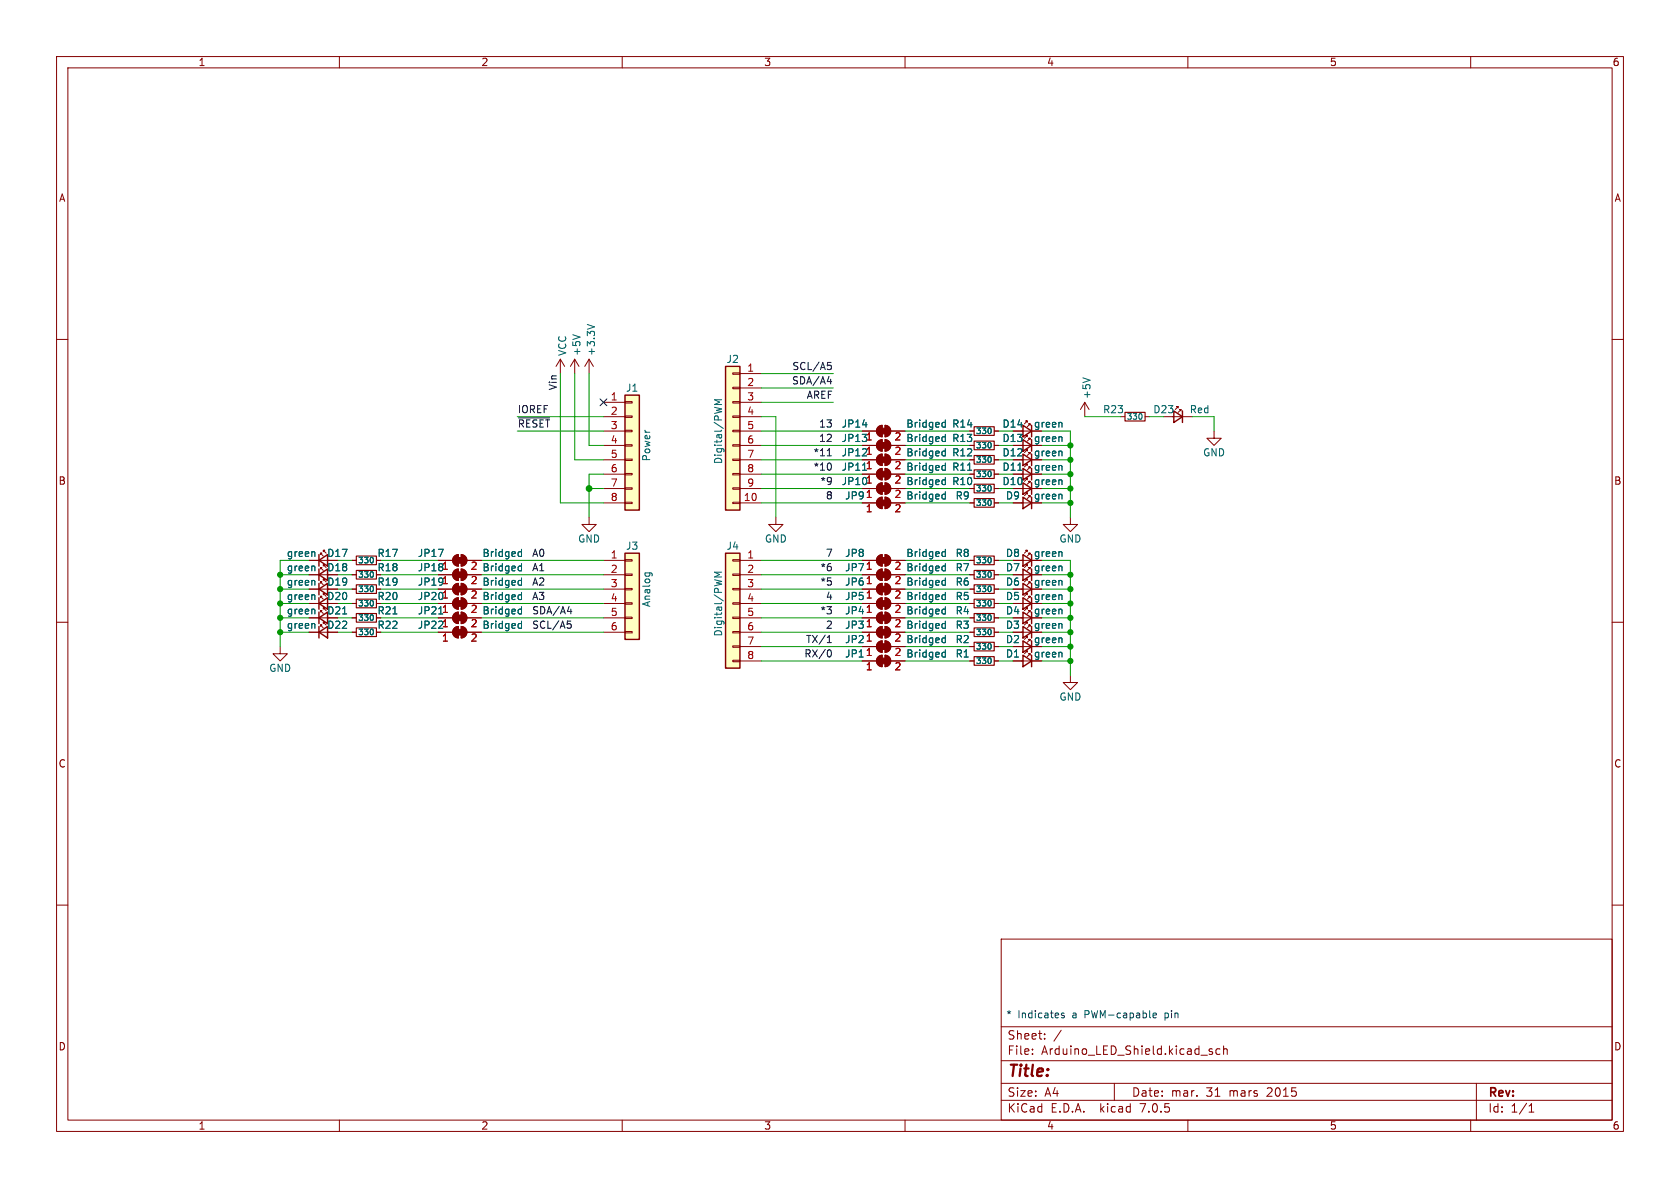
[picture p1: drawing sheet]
<svg xmlns="http://www.w3.org/2000/svg" width="297mm" height="210mm" viewBox="0 0 297 210" stroke-linecap="round" stroke-linejoin="round" font-family="sans-serif">
<g fill="none" stroke="#840000" stroke-width=".18">
<path d="M10 10h277v190h-277zM12 12h273v186h-273zM60 10v2M110 10v2M160 10v2M210 10v2M260 10v2M10 60h2M285 60h2M99.1 63.5l-.8 1.3M99.1 63.5v2.5M99.1 63.5l.7 1.3"/>
<path d="M101.6 63.5l-.8 1.3M101.6 63.5v2.5M101.6 63.5l.8 1.3M104.1 63.5l-.7 1.3M104.1 63.5v2.5M104.1 63.5l.8 1.3M106.7 78.7h3.8M106.7 71.1h3.8M106.7 73.7h3.8M106.7 76.2h3.8M110.5 78.6h1.3v.3h-1.3zM110.5 76.1h1.3v.2h-1.3z"/>
<path d="M110.5 73.5h1.3v.3h-1.3zM110.5 71h1.3v.2h-1.3zM129.5 78.6h1.3v.3h-1.3zM129.5 76.1h1.3v.2h-1.3zM129.5 73.5h1.3v.3h-1.3zM129.5 71h1.3v.2h-1.3zM129.5 68.5h1.3v.2h-1.3zM129.5 65.9h1.3v.3h-1.3zM130.8 78.7h3.8M130.8 66h3.8M130.8 68.6h3.8M130.8 71.1h3.8"/>
<path d="M130.8 73.7h3.8M130.8 76.2h3.8M152.4 78.7h2.5M152.4 76.2h2.5M155.3 75.5l.7-.3v2a1.02 1.02 0 0 1-1-.6 1.02 1.02 0 0 1 .3-1.1zM155.3 78l.7-.3v2.1a1.02 1.02 0 0 1-1-.7 1.02 1.02 0 0 1 .3-1.1zM156.5 75.2a1.02 1.02 0 0 1 1 1 1.02 1.02 0 0 1-1 1zM156.5 77.7a1.02 1.02 0 0 1 1 1 1.02 1.02 0 0 1-1 1.1zM157.5 78.7h2.5M157.5 76.2h2.5M171.4 78.7h.8M171.4 76.2h.8"/>
<path d="M175.8 78.7h.7M175.8 76.2h.7M180.6 78.7h1.8M180.6 76.2h1.8M181.6 79.8v-.3h-.2h.2l-.5 .5M181.6 77.2v-.2h-.2h.2l-.5 .5M181.6 74.7v-.3h-.2h.2l-.5 .5M182.1 77.7v-.2h-.2h.2l-.5 .5M182.1 75.2v-.3h-.2h.2l-.5 .5M191.8 71.1l-.8 1.3M191.8 71.1v2.6M191.8 71.1l.7 1.3"/>
<path d="M198.1 73.7h.8M202.4 73.7h.8M207.3 73.7h3.5M208.3 72.1v-.2h-.3h.3l-.5 .5M208.8 72.6v-.2h-.3h.3l-.5 .5M214.6 76.2v1.3h1.3l-1.3 1.2-1.2-1.2h1.2M54.6 99.1h3.6M56.6 98v-.2h.3h-.3l.5 .5M57.1 97.5v-.2h.3h-.3l.6 .5M62.2 99.1h.8M77.5 99.1h2.5M80.3 98.3l.7-.3v2.1a1.02 1.02 0 0 1-.9-.7 1.02 1.02 0 0 1 .2-1.1z"/>
<path d="M81.5 98a1.02 1.02 0 0 1 1 1.1 1.02 1.02 0 0 1-1 1zM82.5 99.1h2.6M104.1 91.4v1.3h1.3l-1.3 1.3-1.2-1.3h1.2M106.7 86.4h3.8M106.7 99.1h3.8M106.7 88.9h3.8M106.7 81.3h3.8M106.7 83.8h3.8M110.5 98.9h1.3v.3h-1.3zM110.5 88.8h1.3v.2h-1.3zM110.5 86.2h1.3v.3h-1.3zM110.5 83.7h1.3v.2h-1.3z"/>
<path d="M110.5 81.2h1.3v.2h-1.3zM129.5 88.8h1.3v.2h-1.3zM129.5 86.2h1.3v.3h-1.3zM129.5 83.7h1.3v.2h-1.3zM129.5 81.2h1.3v.2h-1.3zM129.5 98.9h1.3v.3h-1.3zM130.8 86.4h3.8M130.8 99.1h3.8M130.8 88.9h3.8M130.8 81.3h3.8M130.8 83.8h3.8M137.2 91.4v1.3h1.2l-1.2 1.3-1.3-1.3h1.3"/>
<path d="M152.4 86.4h2.5M152.4 99.1h2.5M152.4 88.9h2.5M152.4 81.3h2.5M152.4 83.8h2.5M155.3 83.1l.7-.3v2a1.02 1.02 0 0 1-1-.6 1.02 1.02 0 0 1 .3-1.1zM155.3 80.5l.7-.2v2a1.02 1.02 0 0 1-1-.7 1.02 1.02 0 0 1 .3-1.1zM155.3 85.6l.7-.3v2.1a1.02 1.02 0 0 1-1-.7 1.02 1.02 0 0 1 .3-1.1zM155.3 88.2l.7-.3v2a1.02 1.02 0 0 1-1-.6 1.02 1.02 0 0 1 .3-1.1zM155.3 98.3l.7-.3v2.1a1.02 1.02 0 0 1-1-.7 1.02 1.02 0 0 1 .3-1.1zM156.5 82.8a1.02 1.02 0 0 1 1 1 1.02 1.02 0 0 1-1 1zM156.5 80.3a1.02 1.02 0 0 1 1 1 1.02 1.02 0 0 1-1 1z"/>
<path d="M156.5 85.3a1.02 1.02 0 0 1 1 1.1 1.02 1.02 0 0 1-1 1zM156.5 87.9a1.02 1.02 0 0 1 1 1 1.02 1.02 0 0 1-1 1zM156.5 98a1.02 1.02 0 0 1 1 1.1 1.02 1.02 0 0 1-1 1zM157.5 86.4h2.5M157.5 99.1h2.5M157.5 88.9h2.5M157.5 81.3h2.5M157.5 83.8h2.5M171.4 86.4h.8M171.4 99.1h.8M171.4 88.9h.8M171.4 81.3h.8"/>
<path d="M171.4 83.8h.8M175.8 86.4h.7M175.8 99.1h.7M175.8 88.9h.7M175.8 81.3h.7M175.8 83.8h.7M179.1 99.1h3.3M179.1 88.9h3.3M179.1 83.8h3.3M180.6 86.4h1.8M180.6 81.3h1.8M181.6 97.5v-.2h-.2h.2l-.5 .5"/>
<path d="M181.6 84.8v-.2h-.2h.2l-.5 .5M181.6 82.3v-.3h-.2h.2l-.5 .6M181.6 87.4v-.3h-.2h.2l-.5 .5M182.1 98v-.2h-.2h.2l-.5 .5M182.1 85.3v-.2h-.2h.2l-.5 .5M182.1 80.3v-.3h-.2h.2l-.5 .5M182.1 82.8v-.2h-.2h.2l-.5 .5M182.1 87.9v-.3h-.2h.2l-.5 .5M189.2 91.4v1.3h1.3l-1.3 1.3-1.2-1.3h1.2M10 110h2M49.5 114.3v1.3h1.3l-1.3 1.2-1.2-1.2h1.2M54.6 104.1h3.6"/>
<path d="M54.6 101.6h3.6M54.6 109.2h3.6M54.6 106.7h3.6M54.6 111.8h3.6M56.6 100.6v-.3h.3h-.3l.5 .5M56.6 103.1v-.2h.3h-.3l.5 .5M56.6 105.7v-.3h.3h-.3l.5 .5M56.6 110.7v-.2h.3h-.3l.5 .5M56.6 108.2v-.2h.3h-.3l.5 .5M57.1 100.1v-.3h.3h-.3l.6 .5M57.1 102.6v-.2h.3h-.3l.6 .5M57.1 105.2v-.3h.3h-.3l.6 .5"/>
<path d="M57.1 110.2v-.2h.3h-.3l.6 .5M57.1 107.7v-.3h.3h-.3l.6 .6M62.2 104.1h.8M62.2 101.6h.8M62.2 109.2h.8M62.2 106.7h.8M62.2 111.8h.8M77.5 104.1h2.5M77.5 101.6h2.5M77.5 109.2h2.5M77.5 106.7h2.5M77.5 111.8h2.5"/>
<path d="M80.3 111l.7-.3v2.1a1.02 1.02 0 0 1-.9-.7 1.02 1.02 0 0 1 .2-1.1zM80.3 103.4l.7-.3v2.1a1.02 1.02 0 0 1-.9-.7 1.02 1.02 0 0 1 .2-1.1zM80.3 100.9l.7-.3v2a1.02 1.02 0 0 1-.9-.6 1.02 1.02 0 0 1 .2-1.1zM80.3 108.5l.7-.3v2a1.02 1.02 0 0 1-.9-.6 1.02 1.02 0 0 1 .2-1.1zM80.3 105.9l.7-.2v2a1.02 1.02 0 0 1-.9-.7 1.02 1.02 0 0 1 .2-1.1zM81.5 110.7a1.02 1.02 0 0 1 1 1.1 1.02 1.02 0 0 1-1 1zM81.5 103.1a1.02 1.02 0 0 1 1 1 1.02 1.02 0 0 1-1 1.1zM81.5 100.6a1.02 1.02 0 0 1 1 1 1.02 1.02 0 0 1-1 1zM81.5 108.2a1.02 1.02 0 0 1 1 1 1.02 1.02 0 0 1-1 1zM81.5 105.7a1.02 1.02 0 0 1 1 1 1.02 1.02 0 0 1-1 1zM82.5 104.1h2.6M82.5 101.6h2.6"/>
<path d="M82.5 109.2h2.6M82.5 106.7h2.6M82.5 111.8h2.6M106.7 104.1h3.8M106.7 101.6h3.8M106.7 109.2h3.8M106.7 106.7h3.8M106.7 111.8h3.8M110.5 111.6h1.3v.3h-1.3zM110.5 109.1h1.3v.2h-1.3zM110.5 106.6h1.3v.2h-1.3zM110.5 104h1.3v.3h-1.3z"/>
<path d="M110.5 101.5h1.3v.2h-1.3zM129.5 116.7h1.3v.3h-1.3zM129.5 114.2h1.3v.2h-1.3zM129.5 111.6h1.3v.3h-1.3zM129.5 109.1h1.3v.2h-1.3zM129.5 106.6h1.3v.2h-1.3zM129.5 104h1.3v.3h-1.3zM129.5 101.5h1.3v.2h-1.3zM130.8 104.1h3.8M130.8 101.6h3.8M130.8 109.2h3.8M130.8 106.7h3.8"/>
<path d="M130.8 111.8h3.8M130.8 114.3h3.8M130.8 116.8h3.8M152.4 104.1h2.5M152.4 101.6h2.5M152.4 109.2h2.5M152.4 106.7h2.5M152.4 111.8h2.5M152.4 114.3h2.5M152.4 116.8h2.5M155.3 103.4l.7-.3v2.1a1.02 1.02 0 0 1-1-.7 1.02 1.02 0 0 1 .3-1.1zM155.3 105.9l.7-.2v2a1.02 1.02 0 0 1-1-.7 1.02 1.02 0 0 1 .3-1.1z"/>
<path d="M155.3 113.6l.7-.3v2a1.02 1.02 0 0 1-1-.6 1.02 1.02 0 0 1 .3-1.1zM155.3 108.5l.7-.3v2a1.02 1.02 0 0 1-1-.6 1.02 1.02 0 0 1 .3-1.1zM155.3 116.1l.7-.3v2.1a1.02 1.02 0 0 1-1-.7 1.02 1.02 0 0 1 .3-1.1zM155.3 100.9l.7-.3v2a1.02 1.02 0 0 1-1-.6 1.02 1.02 0 0 1 .3-1.1zM155.3 111l.7-.3v2.1a1.02 1.02 0 0 1-1-.7 1.02 1.02 0 0 1 .3-1.1zM156.5 103.1a1.02 1.02 0 0 1 1 1 1.02 1.02 0 0 1-1 1.1zM156.5 105.7a1.02 1.02 0 0 1 1 1 1.02 1.02 0 0 1-1 1zM156.5 113.3a1.02 1.02 0 0 1 1 1 1.02 1.02 0 0 1-1 1zM156.5 108.2a1.02 1.02 0 0 1 1 1 1.02 1.02 0 0 1-1 1zM156.5 115.8a1.02 1.02 0 0 1 1 1 1.02 1.02 0 0 1-1 1.1zM156.5 100.6a1.02 1.02 0 0 1 1 1 1.02 1.02 0 0 1-1 1zM156.5 110.7a1.02 1.02 0 0 1 1 1.1 1.02 1.02 0 0 1-1 1z"/>
<path d="M157.5 104.1h2.5M157.5 101.6h2.5M157.5 109.2h2.5M157.5 106.7h2.5M157.5 111.8h2.5M157.5 114.3h2.5M157.5 116.8h2.5M171.4 104.1h.8M171.4 101.6h.8M171.4 109.2h.8M171.4 106.7h.8M171.4 111.8h.8"/>
<path d="M171.4 114.3h.8M171.4 116.8h.8M175.8 104.1h.7M175.8 101.6h.7M175.8 109.2h.7M175.8 106.7h.7M175.8 111.8h.7M175.8 114.3h.7M175.8 116.8h.7M179.1 104.1h3.3M179.1 101.6h3.3M179.1 109.2h3.3"/>
<path d="M179.1 106.7h3.3M179.1 111.8h3.3M179.1 114.3h3.3M179.1 116.8h3.3M181.6 107.7v-.3h-.2h.2l-.5 .6M181.6 100.1v-.3h-.2h.2l-.5 .5M181.6 102.6v-.2h-.2h.2l-.5 .5M181.6 105.2v-.3h-.2h.2l-.5 .5M181.6 112.8v-.3h-.2h.2l-.5 .5M181.6 115.3v-.2h-.2h.2l-.5 .5M181.6 110.2v-.2h-.2h.2l-.5 .5M182.1 108.2v-.2h-.2h.2l-.5 .5"/>
<path d="M182.1 100.6v-.3h-.2h.2l-.5 .5M182.1 103.1v-.2h-.2h.2l-.5 .5M182.1 105.7v-.3h-.2h.2l-.5 .5M182.1 113.3v-.3h-.2h.2l-.5 .5M182.1 115.8v-.2h-.2h.2l-.5 .5M182.1 110.7v-.2h-.2h.2l-.5 .5M189.2 119.4v1.3h1.3l-1.3 1.2-1.2-1.2h1.2M285 110h2M10 160h2M285 160h2M177 166h108v32h-108zM60 198v2"/>
<path d="M110 198v2M160 198v2M177 194.5h108M177 191.5h108M177 187.5h108M177 181.5h108M182.5 186.3v.1M182.5 185.5v.1M184.7 183.6v.1M184.7 182.8v.1M187.6 182.1l-1.3 2M197 191.5v3"/>
<path d="M210 198v2M211.6 193.7v.1M213.8 185.8l.5 .2 .1 .2-.2 .2-.5-.1M213.8 185.5h.5M215.7 185.5l-.5-.1-.2 .3v.4l.1 .2h.6M216.3 185.5l.2-.1 .4 .1 .1 .9M216.3 184.9v1.5M260 198v2M261 191.5v6.5M270.3 196.6h.9M270.3 195.5l.4-.4v1.5"/>
</g>
<g fill="none" stroke="#840000" stroke-width=".2">
<path d="M172.2 78h3.6v1.5h-3.6zM172.2 75.4h3.6v1.6h-3.6zM198.9 72.9h3.5v1.5h-3.5zM63 98.3h3.5v1.5h-3.5zM172.2 85.6h3.6v1.5h-3.6zM172.2 98.3h3.6v1.5h-3.6zM172.2 80.5h3.6v1.5h-3.6zM172.2 83.1h3.6v1.5h-3.6zM172.2 88.1h3.6v1.6h-3.6zM63 108.5h3.5v1.5h-3.5zM63 105.9h3.5v1.5h-3.5zM63 103.4h3.5v1.5h-3.5z"/>
<path d="M63 100.8h3.5v1.6h-3.5zM63 111h3.5v1.5h-3.5zM172.2 103.4h3.6v1.5h-3.6zM172.2 100.8h3.6v1.6h-3.6zM172.2 113.5h3.6v1.6h-3.6zM172.2 116.1h3.6v1.5h-3.6zM172.2 111h3.6v1.5h-3.6zM172.2 105.9h3.6v1.5h-3.6zM172.2 108.5h3.6v1.5h-3.6z"/>
</g>
<g fill="none" stroke="#840000" stroke-width=".25">
<path d="M110.5 69.9h2.5v20.3h-2.5zM128.3 64.8h2.5v25.4h-2.5zM180.8 77.7l1.6 1-1.6 1.1zM180.8 75.2l1.6 1-1.6 1zM182.4 75.2v2M182.4 77.7v2.1M207.5 72.6l1.5 1.1-1.5 1zM209 72.6v2.1M56.4 99.1l1.5-1.1v2.1zM56.4 98v2.1M110.5 97.8h2.5v15.2h-2.5zM128.3 97.8h2.5v20.3h-2.5z"/>
<path d="M180.8 98l1.6 1.1-1.6 1zM180.8 85.3l1.6 1.1-1.6 1zM180.8 80.3l1.6 1-1.6 1zM180.8 82.8l1.6 1-1.6 1zM180.8 87.9l1.6 1-1.6 1zM182.4 80.3v2M182.4 82.8v2M182.4 85.3v2.1M182.4 87.9v2M182.4 98v2.1M56.4 101.6l1.5-1v2zM56.4 104.1l1.5-1v2.1z"/>
<path d="M56.4 106.7l1.5-1v2zM56.4 111.8l1.5-1.1v2.1zM56.4 109.2l1.5-1v2zM56.4 100.6v2M56.4 103.1v2.1M56.4 105.7v2M56.4 108.2v2M56.4 110.7v2.1M180.8 108.2l1.6 1-1.6 1zM180.8 100.6l1.6 1-1.6 1zM180.8 103.1l1.6 1-1.6 1.1zM180.8 105.7l1.6 1-1.6 1z"/>
<path d="M180.8 113.3l1.6 1-1.6 1zM180.8 115.8l1.6 1-1.6 1.1zM180.8 110.7l1.6 1.1-1.6 1zM182.4 100.6v2M182.4 103.1v2.1M182.4 105.7v2M182.4 108.2v2M182.4 110.7v2.1M182.4 113.3v2M182.4 115.8v2.1"/>
</g>
<g fill="#ffffc2" stroke="#ffffc2" stroke-width=".18">
<path d="M110.5 97.8h2.5v15.2h-2.5z"/>
<path d="M128.3 64.8h2.5v25.4h-2.5z"/>
<path d="M110.5 69.9h2.5v20.3h-2.5z"/>
<path d="M128.3 97.8h2.5v20.3h-2.5z"/>
</g>
<g fill="none" stroke="#006464" stroke-width=".18">
<path d="M101.3 59.2l1.2 .4M103.8 57.4l1.3 .4M127.6 70.7h-1.3l.9 .4-.9 .4h1.3M166.8 74.7h.3M166.8 77.2l.3 .1M166.8 79.7l.3 .1M167.1 74.2v1.3M167.1 76.8v1.2M167.1 79.3v1.3M167.1 75.4l-.3 .1M167.1 78h-.3M191.4 66.8l1.3 .4"/>
<path d="M91.8 97.5l.4 .1M92.2 97.1v1.3M92.2 99.6v1.3M92.2 98.3l-.4 .1M166.8 82.3h.3M166.8 97.5l.3 .1M166.8 84.8l.3 .1M166.8 87.4h.3M167.1 81.9v1.2M167.1 84.4v1.3M167.1 86.9v1.3M167.1 97.1v1.3"/>
<path d="M167.1 99.6v1.3M167.1 83.1h-.3M167.1 80.5l-.3 .1M167.1 98.3l-.3 .1M167.1 85.6l-.3 .1M167.1 88.1l-.3 .1M91.8 110.2l.4 .1M91.8 102.6l.4 .1M91.8 100.1h.4M91.8 107.7h.4M91.8 105.1l.4 .1M92.2 102.2v1.2"/>
<path d="M92.2 104.7v1.3M92.2 107.3v1.2M92.2 109.8v1.3M92.2 111l-.4 .1M92.2 103.4h-.4M92.2 100.8l-.4 .1M92.2 108.5h-.4M92.2 105.9l-.4 .1M114 101.3h1.1l.1 .1M114.1 101.3l-.1 .1M114.8 101.3l.1 .1M127.6 101.1h-1.3l.9 .5-.9 .4h1.3"/>
<path d="M166.8 110.2l.3 .1M166.8 102.6l.3 .1M166.8 100.1h.3M166.8 107.7h.3M166.8 105.1l.3 .1M166.8 112.8h.3M166.8 115.3l.3 .1M167.1 111l-.3 .1M167.1 102.2v1.2M167.1 104.7v1.3M167.1 107.3v1.2M167.1 109.8v1.3"/>
<path d="M167.1 112.3v1.3M167.1 114.9v1.2M167.1 103.4h-.3M167.1 100.8l-.3 .1M167.1 108.5h-.3M167.1 105.9l-.3 .1M167.1 113.5l-.3 .1M167.1 116.1h-.3"/>
</g>
<g fill="#840000" stroke="#840000" stroke-width=".18">
<path d="M80.8 111.3h1v1h-1z"/>
<path d="M80.3 111l.7-.3v2.1a1.02 1.02 0 0 1-.9-.7 1.02 1.02 0 0 1 .2-1.1z"/>
<path d="M81.5 110.7a1.02 1.02 0 0 1 1 1.1 1.02 1.02 0 0 1-1 1z"/>
<path d="M155.7 75.7h1v1h-1z"/>
<path d="M155.3 75.5l.7-.3v2a1.02 1.02 0 0 1-1-.6 1.02 1.02 0 0 1 .3-1.1z"/>
<path d="M156.5 75.2a1.02 1.02 0 0 1 1 1 1.02 1.02 0 0 1-1 1z"/>
<path d="M155.7 83.3h1v1h-1z"/>
<path d="M155.3 83.1l.7-.3v2a1.02 1.02 0 0 1-1-.6 1.02 1.02 0 0 1 .3-1.1z"/>
<path d="M156.5 82.8a1.02 1.02 0 0 1 1 1 1.02 1.02 0 0 1-1 1z"/>
<path d="M155.7 78.2h1v1h-1z"/>
<path d="M155.3 78l.7-.3v2.1a1.02 1.02 0 0 1-1-.7 1.02 1.02 0 0 1 .3-1.1z"/>
<path d="M156.5 77.7a1.02 1.02 0 0 1 1 1 1.02 1.02 0 0 1-1 1.1z"/>
<path d="M155.7 80.8h1v1h-1z"/>
<path d="M155.3 80.5l.7-.2v2a1.02 1.02 0 0 1-1-.7 1.02 1.02 0 0 1 .3-1.1z"/>
<path d="M156.5 80.3a1.02 1.02 0 0 1 1 1 1.02 1.02 0 0 1-1 1z"/>
<path d="M80.8 98.6h1v1h-1z"/>
<path d="M80.3 98.3l.7-.3v2.1a1.02 1.02 0 0 1-.9-.7 1.02 1.02 0 0 1 .2-1.1z"/>
<path d="M81.5 98a1.02 1.02 0 0 1 1 1.1 1.02 1.02 0 0 1-1 1z"/>
<path d="M80.8 103.6h1v1h-1z"/>
<path d="M80.3 103.4l.7-.3v2.1a1.02 1.02 0 0 1-.9-.7 1.02 1.02 0 0 1 .2-1.1z"/>
<path d="M81.5 103.1a1.02 1.02 0 0 1 1 1 1.02 1.02 0 0 1-1 1.1z"/>
<path d="M80.8 101.1h1v1h-1z"/>
<path d="M80.3 100.9l.7-.3v2a1.02 1.02 0 0 1-.9-.6 1.02 1.02 0 0 1 .2-1.1z"/>
<path d="M81.5 100.6a1.02 1.02 0 0 1 1 1 1.02 1.02 0 0 1-1 1z"/>
<path d="M80.8 108.7h1v1h-1z"/>
<path d="M80.3 108.5l.7-.3v2a1.02 1.02 0 0 1-.9-.6 1.02 1.02 0 0 1 .2-1.1z"/>
<path d="M81.5 108.2a1.02 1.02 0 0 1 1 1 1.02 1.02 0 0 1-1 1z"/>
<path d="M80.8 106.2h1v1h-1z"/>
<path d="M80.3 105.9l.7-.2v2a1.02 1.02 0 0 1-.9-.7 1.02 1.02 0 0 1 .2-1.1z"/>
<path d="M81.5 105.7a1.02 1.02 0 0 1 1 1 1.02 1.02 0 0 1-1 1z"/>
<path d="M155.7 85.9h1v1h-1z"/>
<path d="M155.3 85.6l.7-.3v2.1a1.02 1.02 0 0 1-1-.7 1.02 1.02 0 0 1 .3-1.1z"/>
<path d="M156.5 85.3a1.02 1.02 0 0 1 1 1.1 1.02 1.02 0 0 1-1 1z"/>
<path d="M155.7 88.4h1v1h-1z"/>
<path d="M155.3 88.2l.7-.3v2a1.02 1.02 0 0 1-1-.6 1.02 1.02 0 0 1 .3-1.1z"/>
<path d="M156.5 87.9a1.02 1.02 0 0 1 1 1 1.02 1.02 0 0 1-1 1z"/>
<path d="M155.7 103.6h1v1h-1z"/>
<path d="M155.3 103.4l.7-.3v2.1a1.02 1.02 0 0 1-1-.7 1.02 1.02 0 0 1 .3-1.1z"/>
<path d="M156.5 103.1a1.02 1.02 0 0 1 1 1 1.02 1.02 0 0 1-1 1.1z"/>
<path d="M155.7 106.2h1v1h-1z"/>
<path d="M155.3 105.9l.7-.2v2a1.02 1.02 0 0 1-1-.7 1.02 1.02 0 0 1 .3-1.1z"/>
<path d="M156.5 105.7a1.02 1.02 0 0 1 1 1 1.02 1.02 0 0 1-1 1z"/>
<path d="M155.7 113.8h1v1h-1z"/>
<path d="M155.3 113.6l.7-.3v2a1.02 1.02 0 0 1-1-.6 1.02 1.02 0 0 1 .3-1.1z"/>
<path d="M156.5 113.3a1.02 1.02 0 0 1 1 1 1.02 1.02 0 0 1-1 1z"/>
<path d="M155.7 108.7h1v1h-1z"/>
<path d="M155.3 108.5l.7-.3v2a1.02 1.02 0 0 1-1-.6 1.02 1.02 0 0 1 .3-1.1z"/>
<path d="M156.5 108.2a1.02 1.02 0 0 1 1 1 1.02 1.02 0 0 1-1 1z"/>
<path d="M155.7 116.3h1v1h-1z"/>
<path d="M155.3 116.1l.7-.3v2.1a1.02 1.02 0 0 1-1-.7 1.02 1.02 0 0 1 .3-1.1z"/>
<path d="M156.5 115.8a1.02 1.02 0 0 1 1 1 1.02 1.02 0 0 1-1 1.1z"/>
<path d="M155.7 101.1h1v1h-1z"/>
<path d="M155.3 100.9l.7-.3v2a1.02 1.02 0 0 1-1-.6 1.02 1.02 0 0 1 .3-1.1z"/>
<path d="M156.5 100.6a1.02 1.02 0 0 1 1 1 1.02 1.02 0 0 1-1 1z"/>
<path d="M155.7 98.6h1v1h-1z"/>
<path d="M155.3 98.3l.7-.3v2.1a1.02 1.02 0 0 1-1-.7 1.02 1.02 0 0 1 .3-1.1z"/>
<path d="M156.5 98a1.02 1.02 0 0 1 1 1.1 1.02 1.02 0 0 1-1 1z"/>
<path d="M155.7 111.3h1v1h-1z"/>
<path d="M155.3 111l.7-.3v2.1a1.02 1.02 0 0 1-1-.7 1.02 1.02 0 0 1 .3-1.1z"/>
<path d="M156.5 110.7a1.02 1.02 0 0 1 1 1.1 1.02 1.02 0 0 1-1 1z"/>
</g>
<g fill="none" stroke="#0f0f0f" stroke-width=".18">
<path d="M91.7 73.9h5.5M146.3 67.5h.7M146.3 64.1h.6M146.4 64.6h.3l.3 .2-.1 .5h-.5M146.9 67v.9M146.3 80.6h.7M100.3 109.8h.6M100.3 108.1h.8M100.4 110.3h.3l.3 .2-.1 .5-.5 .1M100.9 107.7v.8M146.3 113.6h.7M146.4 112.6l.2-.3v1.3"/>
<path d="M146.6 114.9a.68 .68 0 0 1 .4 .6 .68 .68 0 0 1-.4 .6"/>
</g>
<path d="M188.1 179.1h-.3l-.2 .2 .1 .1 .4 .2v.3h-.5M203.8 179.5l.6-.1v-.3h-.4l-.2 .2 .1 .6h.5" fill="none" stroke="#0000c2" stroke-width=".18"/>
<g fill="none" stroke="#009600" stroke-width=".18">
<path d="M91.4 73.7h15.3M91.4 76.2h15.3M99.1 66v22.9h7.6M101.6 66v15.3h5.1M104.1 66v12.7h2.6M134.6 66h12.7M134.6 73.7h2.6v17.7M134.6 71.1h12.7M134.6 68.6h12.7M134.6 78.7h17.8M134.6 76.2h17.8M160 78.7h11.4"/>
<path d="M160 76.2h11.4M176.5 78.7h2.6M176.5 76.2h2.6M184.1 78.7h5.1M184.1 76.2h5.1v15.2M191.8 73.7h6.3M203.2 73.7h2.5M210.8 73.7h3.8v2.5M54.6 99.1h-5.1v15.2M59.7 99.1h2.5M67.3 99.1h10.2M85.1 99.1h21.6"/>
<path d="M104.1 86.4h2.6M106.7 83.8h-2.6v7.6M134.6 83.8h17.8M134.6 81.3h17.8M134.6 99.1h17.8M134.6 86.4h17.8M134.6 88.9h17.8M160 83.8h11.4M160 81.3h11.4M160 99.1h11.4M160 86.4h11.4M160 88.9h11.4"/>
<path d="M176.5 83.8h2.6M176.5 81.3h2.6M176.5 99.1h2.6M176.5 86.4h2.6M176.5 88.9h2.6M184.1 83.8h5.1M184.1 81.3h5.1M184.1 99.1h5.1v20.3M184.1 86.4h5.1M184.1 88.9h5.1M49.5 111.8h5.1M49.5 101.6h5.1"/>
<path d="M49.5 109.2h5.1M49.5 104.1h5.1M49.5 106.7h5.1M59.7 111.8h2.5M59.7 101.6h2.5M59.7 109.2h2.5M59.7 104.1h2.5M59.7 106.7h2.5M67.3 111.8h10.2M67.3 101.6h10.2M67.3 109.2h10.2M67.3 104.1h10.2"/>
<path d="M67.3 106.7h10.2M85.1 111.8h21.6M85.1 101.6h21.6M85.1 109.2h21.6M85.1 104.1h21.6M85.1 106.7h21.6M134.6 111.8h17.8M134.6 101.6h17.8M134.6 109.2h17.8M134.6 104.1h17.8M134.6 106.7h17.8M134.6 116.8h17.8"/>
<path d="M134.6 114.3h17.8M160 111.8h11.4M160 101.6h11.4M160 109.2h11.4M160 104.1h11.4M160 106.7h11.4M160 116.8h11.4M160 114.3h11.4M176.5 111.8h2.6M176.5 101.6h2.6M176.5 109.2h2.6M176.5 104.1h2.6"/>
<path d="M176.5 106.7h2.6M176.5 116.8h2.6M176.5 114.3h2.6M184.1 111.8h5.1M184.1 101.6h5.1M184.1 109.2h5.1M184.1 104.1h5.1M184.1 106.7h5.1M184.1 116.8h5.1M184.1 114.3h5.1"/>
</g>
<path d="M106.1 70.5l1.2 1.2M107.3 70.5l-1.2 1.2" fill="none" stroke="#000084" stroke-width=".18"/>
<g fill="#009600" stroke="#009600" stroke-width=".18">
<circle cx="49.5" cy="109.2" r=".46"/>
<circle cx="49.5" cy="111.8" r=".46"/>
<circle cx="49.5" cy="101.6" r=".46"/>
<circle cx="49.5" cy="104.1" r=".46"/>
<circle cx="49.5" cy="106.7" r=".46"/>
<circle cx="104.1" cy="86.4" r=".51"/>
<circle cx="189.2" cy="104.1" r=".46"/>
<circle cx="189.2" cy="101.6" r=".46"/>
<circle cx="189.2" cy="88.9" r=".46"/>
<circle cx="189.2" cy="81.3" r=".46"/>
<circle cx="189.2" cy="86.4" r=".46"/>
<circle cx="189.2" cy="83.8" r=".46"/>
<circle cx="189.2" cy="78.7" r=".46"/>
<circle cx="189.2" cy="106.7" r=".46"/>
<circle cx="189.2" cy="109.2" r=".46"/>
<circle cx="189.2" cy="116.8" r=".46"/>
<circle cx="189.2" cy="114.3" r=".46"/>
<circle cx="189.2" cy="111.8" r=".46"/>
</g>
<text font-size="2.8" fill="#840000" x="178" y="190.8">Title:</text>
<g font-size="2.1" fill="#840000">
<text x="178" y="183.9">Sheet:</text>
<text x="178" y="186.6">File:</text>
<text x="184" y="186.6">Arduino_LED_Shield.kicad_sch</text>
<text x="178" y="196.8">KiCad</text>
<text x="178" y="194">Size:</text>
<text x="184.6" y="194">A4</text>
<text x="185.7" y="196.8">E.D.A.</text>
<text x="194.4" y="196.8">kicad</text>
<text x="200" y="194">Date:</text>
<text x="201.5" y="196.8">7.0.5</text>
<text x="206.9" y="194">mar.</text>
<text x="213.2" y="194">31</text>
<text x="217.2" y="194">mars</text>
<text x="224" y="194">2015</text>
<text x="263" y="194.2">Rev:</text>
<text x="263" y="196.8">Id:</text>
<text x="267" y="196.8">1/1</text>
</g>
<g font-size="1.8" fill="#840000">
<text x="35" y="11.8">1</text>
<text x="85" y="11.8">2</text>
<text x="135" y="11.8">3</text>
<text x="185" y="11.8">4</text>
<text x="235" y="11.8">5</text>
<text x="285" y="11.8">6</text>
<text x="10.4" y="35.8">A</text>
<text x="285.4" y="35.8">A</text>
<text x="177.2" y="75.8">D14</text>
<text x="182.7" y="75.8">green</text>
<text x="177.2" y="80.8">D12</text>
<text x="177.2" y="78.3">D13</text>
<text x="182.7" y="80.8">green</text>
<text x="182.7" y="78.3">green</text>
<text x="182.7" y="83.4">green</text>
<text x="10.3" y="85.8">B</text>
<text x="177.2" y="85.9">D10</text>
<text x="182.7" y="85.9">green</text>
<text x="182.7" y="88.5">green</text>
<text x="285.3" y="85.8">B</text>
<text x="57.8" y="101.2">D18</text>
<text x="57.8" y="98.6">D17</text>
<text x="66.7" y="98.6">R17</text>
<text x="66.7" y="101.2">R18</text>
<text x="182.7" y="101.2">green</text>
<text x="182.7" y="98.6">green</text>
<text x="57.8" y="103.7">D19</text>
<text x="57.8" y="106.2">D20</text>
<text x="66.7" y="106.2">R20</text>
<text x="66.7" y="103.7">R19</text>
<text x="182.7" y="103.7">green</text>
<text x="182.7" y="106.2">green</text>
<text x="57.8" y="111.3">D22</text>
<text x="57.8" y="108.8">D21</text>
<text x="66.7" y="108.8">R21</text>
<text x="66.7" y="111.3">R22</text>
<text x="182.7" y="108.8">green</text>
<text x="182.7" y="113.9">green</text>
<text x="182.7" y="111.3">green</text>
<text x="182.7" y="116.4">green</text>
<text x="10.3" y="135.8">C</text>
<text x="285.3" y="135.8">C</text>
<text x="10.3" y="185.8">D</text>
<text x="285.3" y="185.8">D</text>
<text x="35" y="199.8">1</text>
<text x="85" y="199.8">2</text>
<text x="135" y="199.8">3</text>
<text x="185" y="199.8">4</text>
<text x="235" y="199.8">5</text>
<text x="285" y="199.8">6</text>
</g>
<g font-size="1.8" fill="#006464">
<text x="100.3" y="63" transform="rotate(-90 100.3 63)">VCC</text>
<text x="102.8" y="63" transform="rotate(-90 102.8 63)">+5V</text>
<text x="105.3" y="63" transform="rotate(-90 105.3 63)">+3.3V</text>
<text x="128.4" y="64.3">J2</text>
<text x="110.6" y="69.4">J1</text>
<text x="193" y="70.6" transform="rotate(-90 193 70.6)">+5V</text>
<text x="148.7" y="75.8">JP14</text>
<text x="160.2" y="75.8">Bridged</text>
<text x="168.3" y="75.8">R14</text>
<text x="194.9" y="73.2">R23</text>
<text x="203.8" y="73.2">D23</text>
<text x="210.3" y="73.2">Red</text>
<text x="115.1" y="81.6" transform="rotate(-90 115.1 81.6)">Power</text>
<text x="127.8" y="82.1" transform="rotate(-90 127.8 82.1)">Digital/PWM</text>
<text x="148.7" y="83.4">JP111</text>
<text x="148.7" y="80.8">JP121</text>
<text x="168.3" y="78.3">R13</text>
<text x="168.3" y="80.8">R12</text>
<text x="168.3" y="83.4">R11</text>
<text x="177.2" y="83.4">D11</text>
<text x="212.6" y="80.8">GND</text>
<text x="148.7" y="85.9">JP101</text>
<text x="149.3" y="88.5">JP9</text>
<text x="153" y="88.3">1</text>
<text x="158.1" y="88.3">2 Bridged</text>
<text x="168.3" y="85.9">R10</text>
<text x="168.9" y="88.5">R9</text>
<text x="177.8" y="88.5">D9</text>
<text x="50.6" y="101.2">green</text>
<text x="50.6" y="98.6">green</text>
<text x="73.8" y="98.6">JP17</text>
<text x="73.8" y="101.2">JP181</text>
<text x="85.2" y="98.6">Bridged</text>
<text x="102.1" y="96.1">GND</text>
<text x="110.6" y="97.3">J3</text>
<text x="128.4" y="97.3">J4</text>
<text x="135.2" y="96.1">GND</text>
<text x="149.3" y="101.2">JP7</text>
<text x="149.3" y="98.6">JP8</text>
<text x="160.2" y="98.6">Bridged</text>
<text x="168.9" y="101.2">R7</text>
<text x="168.9" y="98.6">R8</text>
<text x="177.8" y="101.2">D7</text>
<text x="177.8" y="98.6">D8</text>
<text x="187.2" y="96.1">GND</text>
<text x="50.6" y="103.7">green</text>
<text x="50.6" y="106.2">green</text>
<text x="73.8" y="106.2">JP201</text>
<text x="115.1" y="107.4" transform="rotate(-90 115.1 107.4)">Analog</text>
<text x="149.3" y="103.7">JP6</text>
<text x="149.3" y="106.2">JP5</text>
<text x="153" y="106">1</text>
<text x="168.9" y="103.7">R6</text>
<text x="168.9" y="106.2">R5</text>
<text x="177.8" y="103.7">D6</text>
<text x="177.8" y="106.2">D5</text>
<text x="50.6" y="111.3">green</text>
<text x="50.6" y="108.8">green</text>
<text x="127.8" y="112.6" transform="rotate(-90 127.8 112.6)">Digital/PWM</text>
<text x="149.3" y="113.9">JP2</text>
<text x="149.3" y="108.8">JP4</text>
<text x="149.3" y="111.3">JP3</text>
<text x="153" y="111.1">1</text>
<text x="168.9" y="113.9">R2</text>
<text x="168.9" y="111.3">R3</text>
<text x="168.9" y="108.8">R4</text>
<text x="177.8" y="108.8">D4</text>
<text x="177.8" y="113.9">D2</text>
<text x="177.8" y="111.3">D3</text>
<text x="47.5" y="118.9">GND</text>
<text x="149.3" y="116.4">JP1</text>
<text x="158.1" y="116.2">2 Bridged</text>
<text x="168.9" y="116.4">R1</text>
<text x="177.8" y="116.4">D1</text>
<text x="187.2" y="124">GND</text>
</g>
<g font-size="1.8" fill="#a90000">
<text x="132" y="65.8">1</text>
<text x="107.9" y="70.9">1</text>
<text x="132" y="68.3">2</text>
<text x="132" y="70.9">3</text>
<text x="107.9" y="73.4">2</text>
<text x="107.9" y="75.9">3</text>
<text x="132" y="73.4">4</text>
<text x="132" y="75.9">5</text>
<text x="107.9" y="78.5">4</text>
<text x="107.9" y="81">5</text>
<text x="107.9" y="83.6">6</text>
<text x="132" y="78.5">6</text>
<text x="132" y="81">7</text>
<text x="132" y="83.6">8</text>
<text x="148.7" y="78.3">JP131</text>
<text x="158.1" y="78.1">2 Bridged</text>
<text x="158.1" y="80.6">2 Bridged</text>
<text x="158.1" y="83.2">2 Bridged</text>
<text x="107.9" y="86.1">7</text>
<text x="107.9" y="88.6">8</text>
<text x="131.4" y="88.6">10</text>
<text x="132" y="86.1">9</text>
<text x="158.1" y="85.7">2 Bridged</text>
<text x="153" y="90.8">1</text>
<text x="158.1" y="90.8">2</text>
<text x="83.2" y="101">2 Bridged</text>
<text x="107.9" y="98.8">1</text>
<text x="107.9" y="101.3">2</text>
<text x="132" y="98.8">1</text>
<text x="132" y="101.3">2</text>
<text x="153" y="101">1</text>
<text x="158.1" y="101">2 Bridged</text>
<text x="73.8" y="103.7">JP191</text>
<text x="83.2" y="106">2 Bridged</text>
<text x="83.2" y="103.5">2 Bridged</text>
<text x="107.9" y="103.9">3</text>
<text x="107.9" y="106.4">4</text>
<text x="132" y="103.9">3</text>
<text x="132" y="106.4">4</text>
<text x="153" y="103.5">1</text>
<text x="158.1" y="106">2 Bridged</text>
<text x="158.1" y="103.5">2 Bridged</text>
<text x="73.8" y="111.3">JP221</text>
<text x="73.8" y="108.8">JP211</text>
<text x="78.1" y="113.7">1</text>
<text x="83.2" y="113.7">2</text>
<text x="83.2" y="111.1">2 Bridged</text>
<text x="83.2" y="108.6">2 Bridged</text>
<text x="107.9" y="109">5</text>
<text x="107.9" y="111.5">6</text>
<text x="132" y="109">5</text>
<text x="132" y="111.5">6</text>
<text x="153" y="108.6">1</text>
<text x="153" y="113.7">1</text>
<text x="158.1" y="108.6">2 Bridged</text>
<text x="158.1" y="111.1">2 Bridged</text>
<text x="158.1" y="113.7">2 Bridged</text>
<text x="132" y="114">7</text>
<text x="132" y="116.6">8</text>
<text x="153" y="116.2">1</text>
<text x="153" y="118.7">1</text>
<text x="158.1" y="118.7">2</text>
</g>
<g font-size="1.8" fill="#0f0f0f">
<text x="140.1" y="65.5">SCL/A5</text>
<text x="98.5" y="69" transform="rotate(-90 98.5 69)">Vin</text>
<text x="140" y="68">SDA/A4</text>
<text x="142.6" y="70.6">AREF</text>
<text x="91.4" y="73.1">IOREF</text>
<text x="91.4" y="75.7">~{RESET}</text>
<text x="144.8" y="75.7">13</text>
<text x="143.8" y="80.7">*11</text>
<text x="143.8" y="83.3">*10</text>
<text x="144.8" y="78.2">12</text>
<text x="145" y="85.8">*9</text>
<text x="146" y="88.4">8</text>
<text x="94" y="101.1">A1</text>
<text x="94" y="98.5">A0</text>
<text x="145" y="101.1">*6</text>
<text x="146" y="98.5">7</text>
<text x="94" y="106.1">A3</text>
<text x="94" y="103.6">A2</text>
<text x="145" y="103.6">*5</text>
<text x="146" y="106.1">4</text>
<text x="94" y="108.7">SDA/A4</text>
<text x="94" y="111.2">SCL/A5</text>
<text x="142.5" y="113.8">TX/1</text>
<text x="145" y="108.7">*3</text>
<text x="146" y="111.2">2</text>
<text x="142.2" y="116.3">RX/0</text>
</g>
<g font-size="1.8" fill="#0000c2">
<text x="177.8" y="180.1">*</text>
<text x="179.9" y="180.1">Indicates</text>
<text x="189.5" y="180.1">a</text>
<text x="191.8" y="180.1">PWM-capable</text>
<text x="206.1" y="180.1">pin</text>
</g>
<g font-size="1.4" fill="#006464">
<text x="172.5" y="76.9">330</text>
<text x="199.1" y="74.4">330</text>
<text x="172.5" y="79.4">330</text>
<text x="172.5" y="82">330</text>
<text x="172.5" y="87.1">330</text>
<text x="172.5" y="84.5">330</text>
<text x="172.5" y="89.6">330</text>
<text x="63.3" y="99.8">330</text>
<text x="172.5" y="99.8">330</text>
<text x="63.3" y="107.4">330</text>
<text x="63.3" y="104.8">330</text>
<text x="63.3" y="102.3">330</text>
<text x="172.5" y="104.8">330</text>
<text x="172.5" y="102.3">330</text>
<text x="172.5" y="107.4">330</text>
<text x="63.3" y="109.9">330</text>
<text x="63.3" y="112.5">330</text>
<text x="172.5" y="112.5">330</text>
<text x="172.5" y="109.9">330</text>
<text x="172.5" y="115">330</text>
<text x="172.5" y="117.5">330</text>
</g>
</svg>
